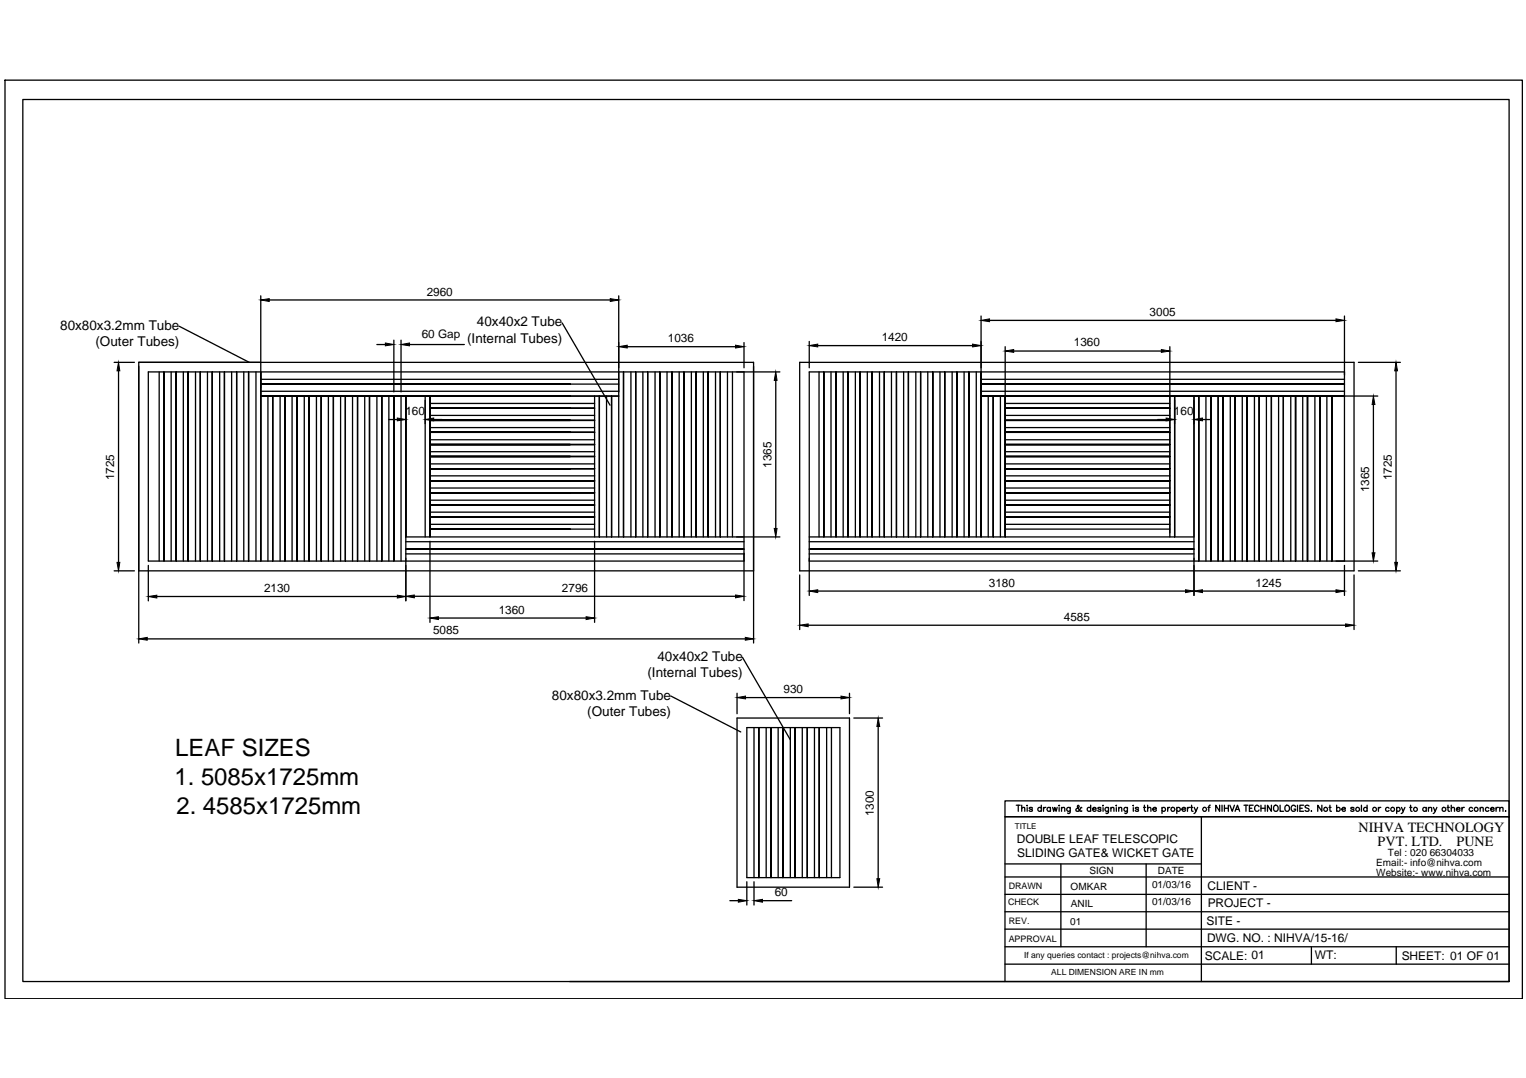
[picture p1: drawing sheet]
<svg xmlns="http://www.w3.org/2000/svg" width="297mm" height="210mm" viewBox="0 0 297 210" stroke-linecap="round" stroke-linejoin="round" font-family="sans-serif">
<!-- layer: 0 -->
<g fill="none" stroke="#000" stroke-width=".25">
<path d="M1 15.6h295.3v178.9h-295.3zM4.4 19.4h289.4v171.7h-289.4zM50.8 57.6v17.8M52.4 58.4h66.4M120.4 57.6v46.9M22.2 70.6h4M23.1 72.2v37.3M31 72.4v36.8M31.9 72.4v36.8v-36.8M33.3 72.4v36.8M34.3 72.4v36.8v-36.8M34.9 63.5l13.6 7.1"/>
<path d="M35.7 72.4v36.8M36.6 72.4v36.8v-36.8M38.1 72.4v36.8M39 72.4v36.8v-36.8M40.4 72.4v36.8M41.3 72.4v36.8v-36.8M42.8 72.4v36.8M43.7 72.4v36.8v-36.8M45.1 72.4v36.8M46.1 72.4v36.8v-36.8M47.5 72.4v36.8M48.4 72.4v36.8v-36.8"/>
<path d="M49.8 72.4v36.8M50.8 72.4v36.8v-36.8M50.8 77.1h69.6h-69.6h60.2M50.8 73.9h69.6M50.8 76.2h69.6M52.2 77.1v32.1M53.1 77.1v32.1v-32.1M54.5 77.1v32.1M55.5 77.1v32.1v-32.1M56.9 77.1v32.1M57.8 77.1v32.1v-32.1M59.2 77.1v32.1"/>
<path d="M60.2 77.1v32.1v-32.1M61.6 77.1v32.1M62.5 77.1v32.1v-32.1M63.9 77.1v32.1M64.9 77.1v32.1v-32.1M66.3 77.1v32.1M67.2 77.1v32.1v-32.1M68.6 77.1v32.1M69.6 77.1v32.1v-32.1M71 77.1v32.1M71.9 77.1v32.1v-32.1M73.4 77.1v32.1"/>
<path d="M73.4 67.1h1.6M74.3 77.1v32.1v-32.1M75.7 77.1v32.1M76.7 77.1v32.1v-32.1M76.7 66.2v10.1M78.1 66.2v10.1M78.1 77.1v32.1M79 78v4.5M79.7 67.1h10.7M82.8 77.1v27.4M83.7 77.1v27.4v-27.4M83.7 79.5h32z"/>
<path d="M83.7 78.6h32M109.4 62.9l9.3 16M111 74.8h-60.2h69.6M115.7 77.1v27.4M116.7 77.1v27.4v-27.4M118.1 77.1v27.4M119 77.1v27.4v-27.4M121.4 72.4v32.1v-32.1M122.1 67.5h21.1M122.8 72.4v32.1M123.7 72.4v32.1v-32.1M125.1 72.4v32.1"/>
<path d="M126.1 72.4v32.1v-32.1M127.5 72.4v32.1M128.4 72.4v32.1v-32.1M129.8 72.4v32.1M130.8 72.4v32.1v-32.1M132.2 72.4v32.1M133.1 72.4v32.1v-32.1M134.6 72.4v32.1M135.5 72.4v32.1v-32.1M136.9 72.4v32.1M137.8 72.4v32.1v-32.1M139.3 72.4v32.1"/>
<path d="M140.2 72.4v32.1v-32.1M141.6 72.4v32.1M142.6 72.4v32.1M144.8 66.7v4.9M144.8 72.4v44.6M151 74.1v28.8M151.8 72.4h-122.9v36.8h115.9M155.7 70.6h107.9v40.6h-107.9zM157.5 66.5v5.1M159.2 67.3h30.1M159.4 72.4v32.1M160.4 72.4v32.1v-32.1"/>
<path d="M161.8 72.4v32.1M162.7 72.4v32.1v-32.1M164.1 72.4v32.1M165.1 72.4v32.1v-32.1M166.5 72.4v32.1M167.4 72.4v32.1v-32.1M168.8 72.4v32.1M169.8 72.4v32.1v-32.1M171.2 72.4v32.1M172.1 72.4v32.1v-32.1M173.5 72.4v32.1M174.5 72.4v32.1v-32.1"/>
<path d="M175.9 72.4v32.1M176.8 72.4v32.1v-32.1M178.3 72.4v32.1M179.2 72.4v32.1v-32.1M180.6 72.4v32.1M181.6 72.4v32.1v-32.1M183 72.4v32.1M183.9 72.4v32.1v-32.1M185.3 72.4v32.1M186.3 72.4v32.1v-32.1M187.7 72.4v32.1M188.6 72.4v32.1v-32.1"/>
<path d="M190 72.4v32.1M191 72.4v32.1v-32.1M191 73.9h70.7M191 76.2h70.7M191 77.1h77.2M191 61.5v11.5M192.4 77.1v27.4M192.6 62.4h67.5M193.3 77.1v27.4v-27.4M194.7 77.1v27.4M195.7 77.1v27.4v-27.4M195.7 79.5h32"/>
<path d="M195.7 78.6h32M195.7 67.5v36.2M197.3 68.4h28.8M227.7 67.5v37M228.6 77.1v27.4v-27.4M228.6 78v4.5M232.4 77.1v38.8M233.3 77.1v32.1v-32.1M234.7 77.1v32.1M235.7 77.1v32.1v-32.1M237.1 77.1v32.1M238 77.1v32.1v-32.1"/>
<path d="M239.5 77.1v32.1M240.4 77.1v32.1v-32.1M241.8 77.1v32.1M242.7 77.1v32.1M244.2 77.1v32.1M245.1 77.1v32.1v-32.1M246.5 77.1v32.1M247.5 77.1v32.1v-32.1M248.9 77.1v32.1M249.8 77.1v32.1v-32.1M251.2 77.1v32.1M252.2 77.1v32.1"/>
<path d="M253.6 77.1v32.1M254.5 77.1v32.1M255.9 77.1v32.1M256.9 77.1v32.1M258.3 77.1v32.1M259.2 77.1v32.1M261.7 74.8h-70.7h70.7M261.7 77.1h-70.7h70.7M261.7 72.4h-104.2v43.5M261.7 61.5v47.7M264.4 70.6h8.2M267.3 78.8v28.8"/>
<path d="M271.7 72.2v37.3M75.7 81.7h1.6M83.7 81.9h32zM83.7 84.2h32zM83.7 86.6h32zM83.7 88.9h32zM83.7 91.3h32zM83.7 93.6h32zM83.7 96h32zM83.7 98.3h32zM83.7 80.9h32M83.7 83.3h32"/>
<path d="M83.7 85.6h32M83.7 88h32M83.7 90.3h32M83.7 92.7h32M83.7 95h32M83.7 97.4h32M83.7 99.7h32M84.4 81.7h1.7M111 81.9h-27.3h32M111 84.2h-27.3h32M111 86.6h-27.3h32M111 88.9h-27.3h32"/>
<path d="M111 91.3h-27.3h32M111 93.6h-27.3h32M111 96h-27.3h32M111 98.3h-27.3h32M195.7 81.9h32zM195.7 84.2h32zM195.7 86.6h32zM195.7 88.9h32zM195.7 91.3h32zM195.7 93.6h32zM195.7 96h32zM195.7 98.3h32z"/>
<path d="M195.7 80.9h32M195.7 83.3h32M195.7 85.6h32M195.7 88h32M195.7 90.3h32M195.7 92.7h32M195.7 95h32M195.7 97.4h32M195.7 99.7h32M225.3 81.7h1.7M234.1 81.7h1.6M22.2 111.2h4"/>
<path d="M27 111.2h119.7M28.9 110.1v6.9M30.5 116.1h46.8M79 107.9h65.8M79 105.5h65.8M79 108.7v8.3M80.6 116.1h62.6M83.7 100.7h32zM83.7 102.1h32M83.7 105.4v15.8M111 100.7h-27.3h32M111 103h-27.3h32"/>
<path d="M115.7 105.4v15.8M144.8 106.9h-65.8h65.8M151.8 104.5h-72.8v-27.4v32.1M155.7 112v10.6M157.5 106.9h74.9h-74.9M157.5 109.2h110.7M157.5 107.9h74.9M157.5 105.5h74.9M157.5 104.5h74.9M159.2 115.1h71.6M195.7 100.7h32zM195.7 102.1h32"/>
<path d="M195.7 103h32M234.1 115.1h26M261.7 110.1v5.8M263.6 112v10.6M264.4 111.2h8.2M27 125.2v-54.6h119.7v54.6M28.7 124.4h116.4M85.3 120.3h28.8M130.6 135.5l13.6 7M143.5 139.8h21.9v32.9h-21.9zM143.5 135v4M144.5 128l9.3 16"/>
<path d="M145.1 135.8h18.6M157.3 121.7h104.6M165.4 135v4M166.2 139.8h5.6M145.4 141.7h18.1v29.2h-18.1zM146.8 141.7v29.2M147.7 141.7v29.2v-29.2M149.1 141.7v29.2M150.1 141.7v29.2v-29.2M151.5 141.7v29.2M152.4 141.7v29.2v-29.2M153.8 141.7v29.2"/>
<path d="M154.8 141.7v29.2v-29.2M156.2 141.7v29.2M157.1 141.7v29.2v-29.2M158.5 141.7v29.2M159.5 141.7v29.2v-29.2M160.9 141.7v29.2M161.8 141.7v29.2M170.9 141.5v29.6M197.8 156.8h.8M198.2 156.8v1.2M198.9 157.4l.2-.2 .3 .1 .1 .7M198.9 156.8v1.2"/>
<path d="M199.9 156.8v.1zM199.9 157.3v.7M201 157.4l-.3-.2-.4 .2 .6 .2v.3l-.3 .1-.3-.2M202.7 157.4a.37 .37 0 0 0-.6-.1 .37 .37 0 0 0 0 .6 .37 .37 0 0 0 .6-.1M202.7 156.8v1.2M203.1 157.2v.8M203.6 157.2l-.3 .1-.2 .3M204.5 157.4a.37 .37 0 0 0-.6-.1 .37 .37 0 0 0 0 .6 .37 .37 0 0 0 .6-.1M204.5 157.2v.8M204.9 157.2l.2 .8 .2-.8 .3 .8 .2-.8M206.2 156.8v.1zM206.2 157.3v.7"/>
<path d="M206.6 157.4l.3-.2 .3 .1 .1 .7M206.6 157.2v.8M208.3 157.2v1.1l-.2 .1-.3-.1M208.3 157.4a.37 .37 0 0 0-.5-.1 .37 .37 0 0 0 0 .6 .37 .37 0 0 0 .5-.1M210.6 157.3l-.1-.1a1.16 1.16 0 0 1-.9 .8l-.1-.1-.1-.3 .7-.5-.2-.3-.2 .2 .1 .3 .5 .6h.3M212.3 157.4a.37 .37 0 0 0-.6-.1 .37 .37 0 0 0 0 .6 .37 .37 0 0 0 .6-.1M212.3 156.8v1.2M212.7 157.6h.7a.38 .38 0 0 0-.5-.3 .38 .38 0 0 0-.2 .5 .38 .38 0 0 0 .5 .1l.2-.1M214.3 157.4l-.2-.2-.4 .1v.2l.5 .1 .1 .2-.2 .2-.4-.1v-.1M214.7 156.8v.1zM214.7 157.3v.7M215.8 157.2l-.1 1.1-.1 .1-.3-.1"/>
<path d="M215.8 157.4a.37 .37 0 0 0-.6-.1 .37 .37 0 0 0 0 .6 .37 .37 0 0 0 .6-.1M216.2 157.4l.3-.2 .3 .1v.7M216.2 157.2v.8M217.3 156.8v.1zM217.3 157.3v.7M217.8 157.4l.2-.2 .3 .1 .1 .7M217.8 157.2v.8M219.5 157.2v.9l-.3 .3-.3-.1M219.5 157.4a.37 .37 0 0 0-.6-.1 .37 .37 0 0 0 0 .6 .37 .37 0 0 0 .6-.1M220.6 156.8v.1zM220.6 157.3v.7M221.6 157.4l-.2-.2-.4 .2 .6 .2v.3l-.4 .1-.2-.2"/>
<path d="M222.6 157.2h.4M222.8 156.8v1l.3 .2M223.4 157.4l.3-.2 .2 .1 .1 .7M223.4 156.8v1.2M224.4 157.6h.7a.38 .38 0 0 0-.5-.3 .38 .38 0 0 0-.2 .5 .38 .38 0 0 0 .6 .1l.1-.1M226.2 157.4a.37 .37 0 0 1 .5-.1 .37 .37 0 0 1 0 .6 .37 .37 0 0 1-.5-.1M226.2 157.2v1.2M227.3 157.2v.8M227.7 157.2a.32 .32 0 0 0-.4 .4M229.1 157.4a.37 .37 0 0 1 .5-.1 .37 .37 0 0 1 0 .6 .37 .37 0 0 1-.5-.1M229.1 157.2v1.2M230.1 157.6h.7a.38 .38 0 0 0-.5-.3 .38 .38 0 0 0-.2 .5 .38 .38 0 0 0 .5 .1l.2-.1"/>
<path d="M231.1 157.2v.8M231.6 157.2l-.3 .1-.2 .3M231.8 157.2h.4M231.9 156.8v1l.1 .1 .2 .1M232.5 157.2l.3 .8 .3-.8M232.8 158l-.4 .4M233.8 159v32.1M235.1 157.2h.4M235.6 156.8l-.3 .2v1M237.4 156.8v1.2l-.8-1.2v1.2M237.9 156.8v1.2M238.3 156.8v1.2"/>
<path d="M238.3 157.4h.8M239.1 156.8v1.2M239.4 156.8l.5 1.2 .4-1.2M240.4 158l.5-1.2 .4 1.2M240.6 157.6h.5M242.1 156.8h.8M242.5 156.8v1.2M243.2 157.4h.5M243.9 156.8h-.7v1.2h.7M245.1 157.1a.43 .43 0 0 0-.5-.3 .43 .43 0 0 0-.4 .5v.3a.44 .44 0 0 0 .4 .4 .44 .44 0 0 0 .5-.3M245.4 157.4h.9M245.4 156.8v1.2"/>
<path d="M246.3 156.8v1.2M247.5 156.8v1.2l-.8-1.2v1.2M248 157l.2-.2a.58 .58 0 0 1 .6 .6 .58 .58 0 0 1-.7 .5l-.2-.3zM249.2 156.8v1.2h.7M250.2 157l.2-.2a.58 .58 0 0 1 .6 .6 .58 .58 0 0 1-.7 .5l-.2-.3zM252.2 157.1a.43 .43 0 0 0-.5-.3 .43 .43 0 0 0-.4 .5v.3a.42 .42 0 0 0 .5 .4 .42 .42 0 0 0 .4-.4h-.3M252.6 156.8v1.2M253 157.4h.5M253.7 156.8h-.7v1.2h.7M254.8 157l-.2-.2-.6 .2 .1 .2 .6 .3v.4l-.4 .1-.3-.2M255.3 157.9h.1M257.3 156.8v1.2l-.8-1.2v1.2"/>
<path d="M258.7 157.2h.4M258.9 156.8v1.1l.3 .1M260.2 157.4a.37 .37 0 0 1 .5-.1 .37 .37 0 0 1 0 .6 .37 .37 0 0 1-.5-.1M260.2 156.8v1.2M261.2 157.6h.7a.34 .34 0 0 0-.4-.4 .34 .34 0 0 0-.3 .4l.2 .3 .3 .1 .2-.2M263.6 157.4l-.3-.2-.3 .1v.2l.5 .1 .1 .2-.3 .2-.3-.1-.1-.1M265 156.8v1.2M266.1 157.4a.37 .37 0 0 0-.5-.1 .37 .37 0 0 0 0 .6 .37 .37 0 0 0 .5-.1M266.1 156.8v1.2M268.3 157.2v.8M268.8 157.2l-.3 .1-.2 .3M270.4 157.4a.37 .37 0 0 0-.6-.1 .37 .37 0 0 0 0 .6 .37 .37 0 0 0 .6-.1"/>
<path d="M271.9 157.4a.37 .37 0 0 1 .5-.1 .37 .37 0 0 1 0 .6 .37 .37 0 0 1-.5-.1M271.9 157.2v1.2M272.8 157.2l.3 .8 .4-.8M273.1 158v.2l-.3 .2M274.4 157.2h.4M274.6 156.8v1l.3 .2M277.6 157.4a.37 .37 0 0 0-.5-.1 .37 .37 0 0 0 0 .6 .37 .37 0 0 0 .5-.1M277.6 157.2v.8M278 157.4l.3-.2 .3 .1 .1 .7M278 157.2v.8M279 157.2l.4 .8 .3-.8M279.4 158l-.4 .4"/>
<path d="M281.7 157.2h.4M281.9 156.8v1l.3 .2M282.5 157.4l.3-.2 .2 .1 .1 .7M282.5 156.8v1.2M283.5 157.6h.7a.38 .38 0 0 0-.5-.3 .38 .38 0 0 0-.2 .5 .38 .38 0 0 0 .6 .1l.1-.1M284.6 157.2v.8M285 157.2l-.3 .1-.1 .3M286.6 157.4a.37 .37 0 0 0-.5-.1 .37 .37 0 0 0 0 .6 .37 .37 0 0 0 .5-.1M288.1 157.4l.3-.2 .3 .1v.7M288.1 157.2v.8M289.8 157.4a.37 .37 0 0 0-.5-.1 .37 .37 0 0 0 0 .6 .37 .37 0 0 0 .5-.1M290.2 157.6h.6a.38 .38 0 0 0-.5-.3 .38 .38 0 0 0-.2 .5 .38 .38 0 0 0 .6 .1l.1-.1"/>
<path d="M291.2 157.2v.8M291.7 157.2l-.3 .1-.2 .3M291.9 157.4l.3-.2 .3 .1 .1 .7M291.9 157.2v.8M293.1 157.9h.1M142.1 175.4h1.6M145.4 171.7v4.5M146.8 171.7v4.5M148.4 175.4h5.7M166.2 172.7h5.6M195.6 177.5h98.2M195.6 174.1h98.2"/>
<path d="M195.6 170.8h98.2M195.6 168.2h38.2M206.5 168.2v16.1M223.1 168.2v16.1M110.9 191.1h182.9M195.6 191.1v-32.1h98.2h-98.2v-3.1h98.2v35.2M195.6 180.9h98.2M195.6 184.3h98.2M195.6 187.7h98.2M255.3 184.3v3.4M271.8 184.3v3.4"/>
<circle cx="228.3" cy="157.6" r=".37"/>
<circle cx="234.5" cy="157.6" r=".37"/>
<circle cx="258" cy="157.6" r=".38"/>
<circle cx="264.3" cy="157.6" r=".39"/>
<circle cx="267.6" cy="157.6" r=".39"/>
<circle cx="271.1" cy="157.6" r=".38"/>
<circle cx="275.5" cy="157.6" r=".39"/>
<circle cx="281.1" cy="157.6" r=".39"/>
<circle cx="287.3" cy="157.6" r=".38"/>
</g>
<g fill="#000" stroke="#000" stroke-width=".19">
<path d="M50.8 58.4l1.6-.2v.5zM118.8 58.2l1.6 .2-1.6 .3zM23.1 70.6l.2 1.6h-.5zM75 66.8l1.7 .3-1.7 .2zM78.1 67.1l1.6-.3v.5zM120.4 67.5l1.7-.3v.6zM143.2 67.2l1.6 .3-1.6 .3zM151 72.4l.3 1.7h-.6zM157.5 67.3l1.7-.3v.5zM189.3 67l1.7 .3-1.7 .2zM191 62.4l1.6-.3v.5zM195.7 68.4l1.6-.3v.5z"/>
<path d="M226.1 68.1l1.6 .3-1.6 .2zM260.1 62.1l1.6 .3-1.6 .2zM267.3 77.1l.3 1.7h-.5zM271.7 70.6l.3 1.6h-.5zM77.3 81.4l1.7 .3-1.7 .2zM82.8 81.7l1.6-.3v.5zM227 81.4l1.6 .3-1.6 .2zM232.4 81.7l1.7-.3v.5zM22.8 109.5h.5l-.2 1.7zM28.9 116.1l1.6-.2v.5zM77.3 115.9l1.7 .2-1.7 .3zM79 116.1l1.6-.2v.5z"/>
<path d="M143.2 115.9l1.6 .2-1.6 .3zM150.7 102.9h.6l-.3 1.6zM157.5 115.1l1.7-.3v.6zM230.8 114.8l1.6 .3-1.6 .3zM232.4 115.1l1.7-.3v.6zM260.1 114.8l1.6 .3-1.6 .3zM267.1 107.6h.5l-.3 1.6zM271.5 109.5h.5l-.3 1.7zM27 124.4l1.7-.3v.6zM83.7 120.3l1.6-.2v.5zM114.1 120.1l1.6 .2-1.6 .3zM145.1 124.1l1.6 .3-1.6 .3z"/>
<path d="M143.5 135.8l1.6-.3v.6zM155.7 121.7l1.6-.2v.5zM163.7 135.5l1.7 .3-1.7 .3zM261.9 121.5l1.7 .2-1.7 .3zM170.9 139.8l.3 1.7h-.5zM143.7 175.1l1.7 .3-1.7 .3zM146.8 175.4l1.6-.3v.6zM170.7 171.1h.5l-.3 1.6z"/>
</g>
<g font-size="4.7">
<text x="34.1" y="147.2">LEAF SIZES</text>
<text x="34" y="152.9">1. 5085x1725mm</text>
<text x="34.3" y="158.4">2. 4585x1725mm</text>
</g>
<g font-size="2.8">
<text x="264.5" y="161.9">NIHVA TECHNOLOGY</text>
<text x="268.2" y="164.8">PVT. LTD.</text>
<text x="283.5" y="164.8">PUNE</text>
</g>
<g font-size="2.6">
<text x="11.7" y="64.2">80x80x3.2mm Tube</text>
<text x="92.8" y="63.6">40x40x2 Tube</text>
<text x="18.6" y="67.4">(Outer Tubes)</text>
<text x="90.9" y="66.7">(Internal Tubes)</text>
<text x="126" y="131.9">(Internal Tubes)</text>
<text x="128" y="128.7">40x40x2 Tube</text>
<text x="107.4" y="136.2">80x80x3.2mm Tube</text>
<text x="114.3" y="139.3">(Outer Tubes)</text>
</g>
<g font-size="2.3">
<text x="83.1" y="57.6">2960</text>
<text x="82.1" y="65.8">60 Gap</text>
<text x="223.8" y="61.5">3005</text>
<text x="130" y="66.7">1036</text>
<text x="171.6" y="66.4">1420</text>
<text x="209" y="67.5">1360</text>
<text x="78.9" y="80.8">160</text>
<text x="228.5" y="80.8">160</text>
<text x="22.2" y="93.5" transform="rotate(-90 22.2 93.5)">1725</text>
<text x="150.2" y="91.1" transform="rotate(-90 150.2 91.1)">1365</text>
<text x="266.5" y="95.8" transform="rotate(-90 266.5 95.8)">1365</text>
<text x="270.9" y="93.5" transform="rotate(-90 270.9 93.5)">1725</text>
<text x="51.4" y="115.3">2130</text>
<text x="97.1" y="119.5">1360</text>
<text x="109.4" y="115.3">2796</text>
<text x="192.5" y="114.2">3180</text>
<text x="244.4" y="114.2">1245</text>
<text x="84.3" y="123.5">5085</text>
<text x="207.1" y="120.9">4585</text>
<text x="152.5" y="135">930</text>
<text x="170.1" y="158.9" transform="rotate(-90 170.1 158.9)">1300</text>
<text x="197.9" y="164.1">DOUBLE LEAF TELESCOPIC</text>
<text x="198" y="166.9">SLIDING GATE&amp; WICKET GATE</text>
<text x="235" y="173.3">CLIENT -</text>
<text x="150.8" y="174.5">60</text>
<text x="235.1" y="176.7">PROJECT -</text>
<text x="234.9" y="180.1">SITE -</text>
<text x="234.9" y="183.5">DWG. NO. : NIHVA/15-16/</text>
<text x="234.5" y="186.8">SCALE: 01</text>
<text x="255.9" y="186.8">WT:</text>
<text x="272.8" y="186.8">SHEET: 01 OF 01</text>
</g>
<g font-size="1.9">
<text x="270.2" y="166.7">Tel : 020 66304033</text>
<text x="208.4" y="173.2">OMKAR</text>
<text x="212" y="170.3">SIGN</text>
<text x="224.2" y="172.8">01/03/16</text>
<text x="225.4" y="170.3">DATE</text>
<text x="267.9" y="168.7">Email:- info@nihva.com</text>
<text x="267.9" y="170.5">Website:- www.nihva.com</text>
<text x="208.4" y="176.6">ANIL</text>
<text x="224.2" y="176.2">01/03/16</text>
<text x="208.3" y="180.1">01</text>
</g>
<g font-size="1.7">
<text x="196.3" y="173.2">DRAWN</text>
<text x="196.2" y="176.2">CHECK</text>
<text x="196.3" y="180">REV.</text>
<text x="196.3" y="183.4">APPROVAL</text>
<text x="199.3" y="186.5">If any queries contact : projects@nihva.com</text>
<text x="204.6" y="189.9">ALL DIMENSION ARE IN mm</text>
</g>
<text font-size="1.6" x="197.5" y="161.4">TITLE</text>
</svg>
